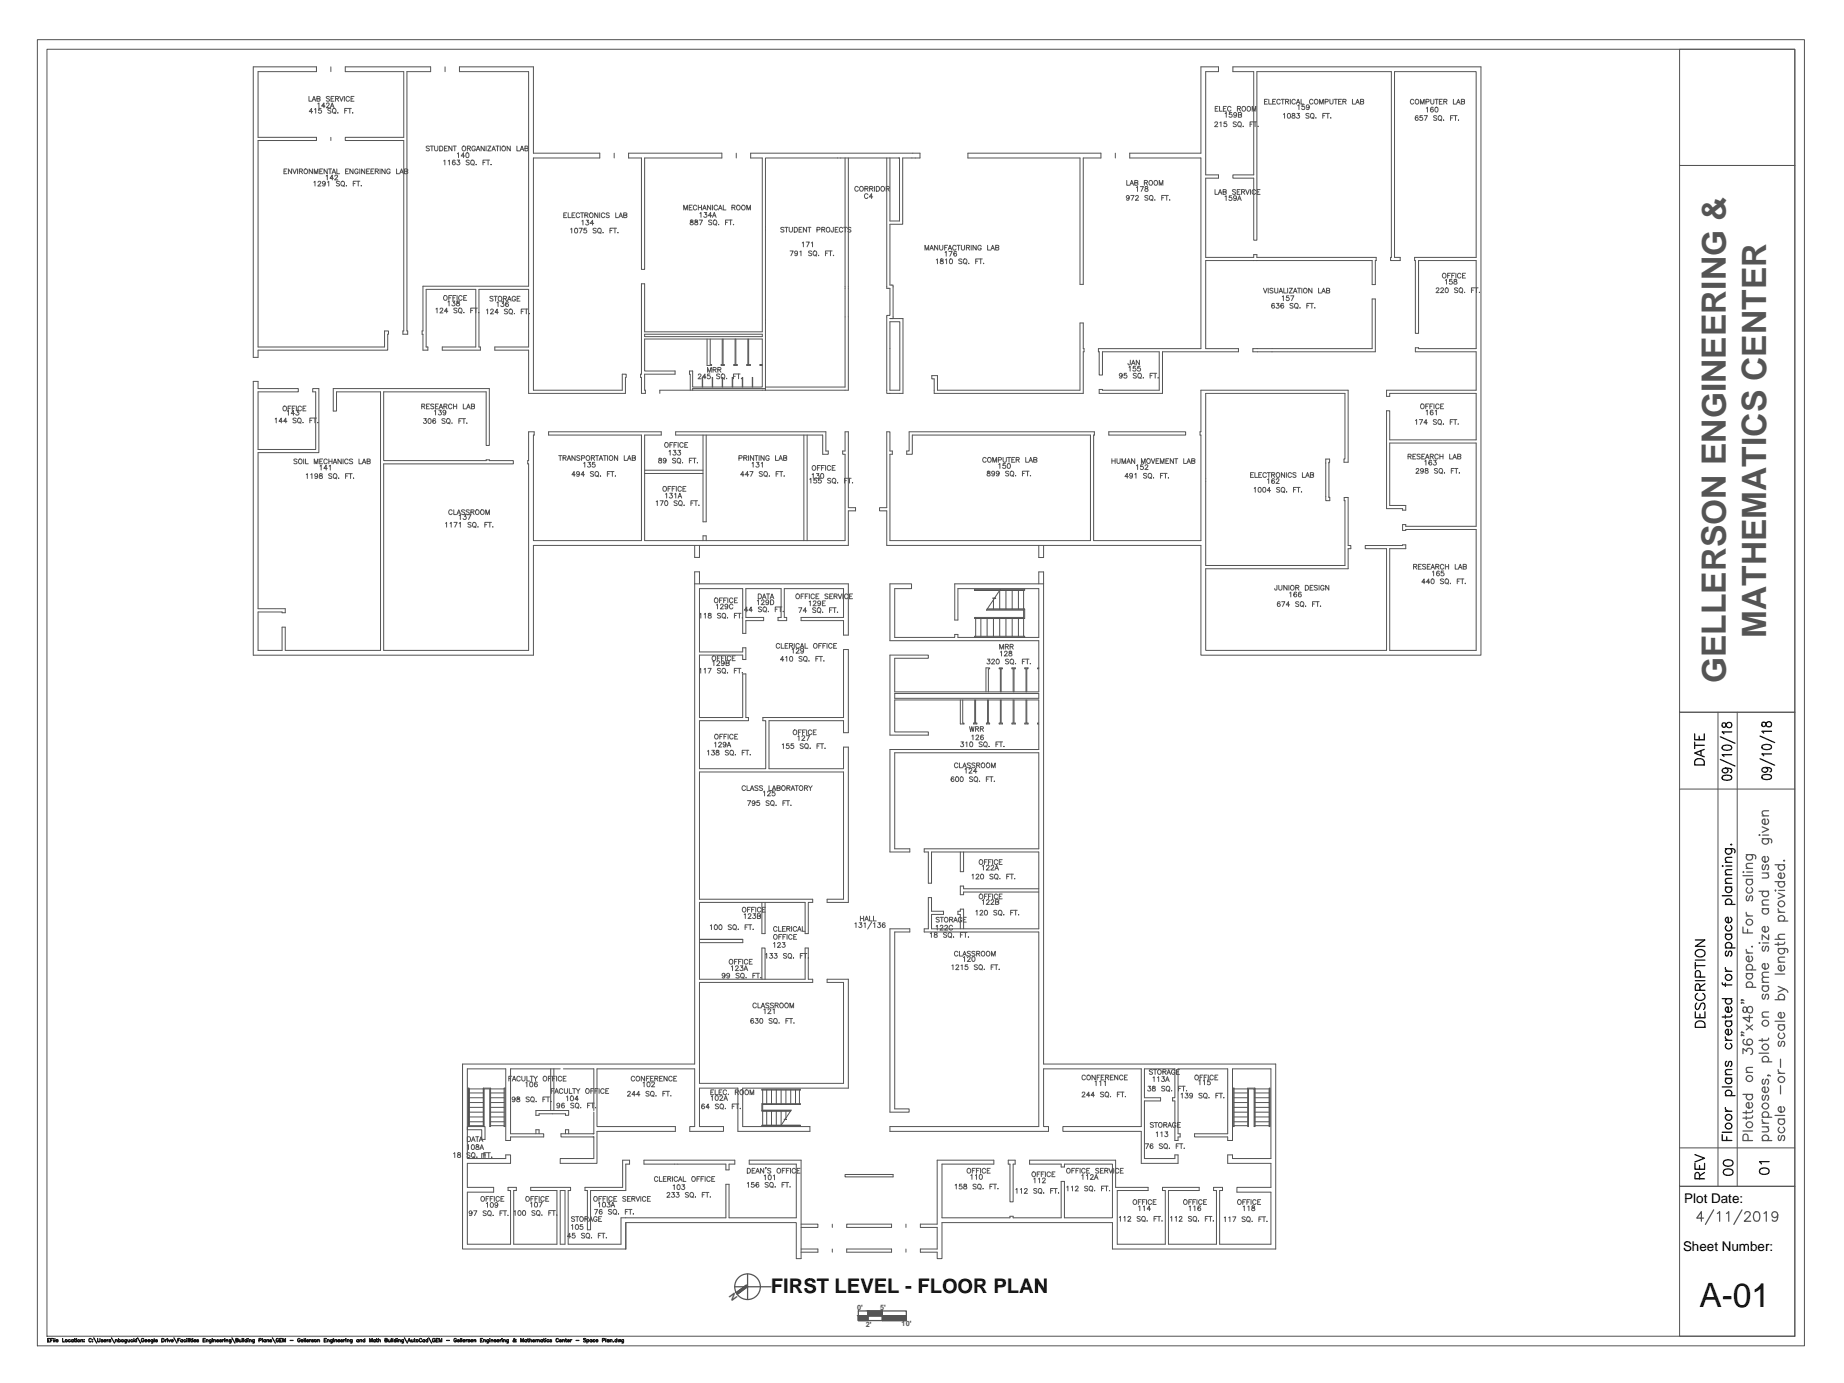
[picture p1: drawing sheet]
<svg xmlns="http://www.w3.org/2000/svg" width="1219mm" height="914mm" viewBox="0 0 1219 914" stroke-linecap="round" stroke-linejoin="round" font-family="sans-serif">
<g fill="none" stroke="#545454" stroke-width=".66">
<path d="M25 26h1168v864h-1168zM31 33h1156v850h-1156zM1110 33h77v76h-77zM167 44h42v3h-38v44h38v2h-38v136h83v-10h3v2h-1v11h-85v4h-4zM219 44v3M228 44h57v3h-16v172h1v2h-4v-2h1v-126h-39v-2h39v-44h-39zM294 44v3M304 44h49v57h44v3h-44v154h58v-11h3v3v10h-64v-28h-23v-3h23v-38h-33v38h1v3h-26v-3h23v-38h-33v38h1v3h-3v-11h-1v-2h1v-30h70v-142h-46zM794 44h12v3h-9v69h9v2h-9v52h32v-2h2v2h79v2h-1v16h-2v-16h-110v59h22v2h-50v27h-42v-3h2v1h37v-25h-37v15h-2v-15h-1v-2h68v-127h-47v-3h47zM815 44h164v389h-185v-72h-208v-23h-4v-2h4v-51h2v13h2v2h-2v57h133v-69h-118v12h-3v-2h1v-13h123v3h-1v69h71v-69h-1v-3h1v-27h97v48h-2v-2v-44h-92v114h92v-43v-2h2v32h2v2h-2v13h-94v54h120v-67h-14v-2h24v-1h2v3h-10v67h57v-80h-47v1h-2v-4h2v1h47v-55h-57v41h10v3h-2v-1h-10v-64h2v19h57v-31h-57v2h-2v-4h59v-25h-40v-3h2v1h38v-59h-38v48h-2v-48h-1v-2h41v-123h-54v123h4v2h-7v-2h1v-123h-89v112h-2v-41h-14v-2h14v-69h-14zM219 91v2M406 101v3"/>
<path d="M416 101h61v3h-51v74h-2v-74h-8zM487 101v3M559 104v152h-53M561 104v154h-125v2M586 104v87h2v18h-2v51h11v-49h-9M588 104v42h7v-42h-89v154M640 101h88v3h-12v84h-2v-84h-74zM737 101v3M1110 109h77v362h-77zM588 213h7v45h-7zM589 211h1v-23h-2v-40h9v-44h11v-3h-112v3h8v115h-78v-31h-2v59v3v10h3v-2h-1v-11h20v-2h-20v-21h78v32h-46v-11h-2v2v11M426 221h78v2h-78z"/>
<path d="M467 224v18M470 224v17M478 224v17M486 224v17h-1v1h2v-1v-17M494 224v17v1h2v-1h-1v-17M828 231h79v-33h2v35h-81zM167 252h4v5h26v2h-26v38h38v-38h-2v-2h4v42h-40v103h18v3h-3h-15v25h15v-15h3v15h63v-171h-29v13h-3v-15h104v38h-3v-36h-67v46h67v-1h3v1h15v2h-85v123h96v-123h-1v-2h1v-20h3v3v69h71v-69h-61v-3h74v3h-11v69h133v-57h-2v-2h2v-13h2v51h5v2h-5v23h-208v72h-186zM464 250v6M465 250v6M471 250v6M478 250v6M484 250v6"/>
<path d="M491 250v6M497 256v-6l1 6M504 241h-2v1h2M506 257h-48v1M616 248h4v10h94v-44h2v17h1v2h-1v27h-98v-9h-2zM200 270h2M202 268h-2v4h2M447 285h99v13h2v2h-4v-12h-97zM465 288v57h2v-57M531 288v69M534 288v69M733 285h51v3h-51z"/>
<path d="M426 313h39M426 311h39M540 309h2M542 308h-2v3M543 309h1M545 308h-2v3M546 308v3M549 309a1.2 1.2 0 0 0-1-1 1.2 1.2 0 0 0-1 1v1a1.2 1.2 0 0 0 1 1 1.2 1.2 0 0 0 1-1M550 309h1M552 308h-2v3h2M877 304h2v2v23v2h-2zM299 338a1.2 1.2 0 0 0-1-1 1.2 1.2 0 0 0-1 1v1a1.2 1.2 0 0 0 1 1 1.2 1.2 0 0 0 1-1"/>
<path d="M300 337v3h2M321 340v-3l1 3 2-3v3M465 357v-3h2v3M459 361v8h3v-8M687 361v8h3v-8M459 386h102v34h-3v-10h-28v-2h28v-19h-39v19M462 386v-8h-3v326h-153v122h108v-18h112v24h4v-65h-35v3h31v35h-44v-22h-2v22h-66M644 390h33h-33h33v13M657 397v6M661 390v13M661 390l-3 5v1l-2-1 1 1-5 7h25v5h-33v1h33v-6h-24M665 390v13"/>
<path d="M669 390v13M673 390v13M687 386v-8h3v326h153v122h-107v-18h-113v24h-3v-4h-11v-2h11v-14h-11v-3h11v-42h37v3h-34v35h45v-1h2v1h32v-24h2v24h32v-35h-32M690 386h-59v24h2v-21h54v32h-54v-2h-2v2h-39v-32h11v-3h-15v38h99v33h-95v-22h22v-2h-26v53h26v-2h-22v-21h95v15h-1v1h1v17h-99v67h14v-2h-10v-63h95v63h-76v2h3v21h2v-21h71v51h-71v-9h8v-3h-8v-9h-2v21h-3v2h76v129h-99v3h105v-3h-3v-38h65v38h-52v3h52v21h24v-5h-2v2h-20v-38h10v-2h-10v-19h20v19h-2v2h2v26M514 408v2h6v-2M516 408v-19h-23v19h12v2h-12v9h-2v-30h-29v42h29v-3h2v8h-2v-3h-29v41h29v-28M645 409v12M649 409v12M653 409v12M657 409v12M661 409v12M665 409v12"/>
<path d="M669 409v12M673 409v12M677 409v12M644 421h33M493 446v28h2v3h-33v31h44v-31h-2v-3h54v-45h3v55h-3v-7h-50v31h50v-14h3v103h-14v-2h11v-85h-96v85h75v2h-3v20h-2v-20h-70v50h70v-20h2v20h3v3h-75v66h96v-66h-11v-3h14v72h-70v26h44v3h-47v-29h-26v26h16v3h-22v-3h3v-38h-64v38h52v3h-52v21h-25v-3h23v-14M592 459h95v3h-95zM652 442v15M654 442h-1v15M661 442v15M662 442v15M670 442v15M678 442v15"/>
<path d="M680 442h-1v15M687 442h-1h1M635 463v16h2v-1v-15M644 463v15M645 463v15M653 463v15M653 463v15h1v1h-2M661 463v15v1h2v-1h-1v-15M670 463v15h-1v1h2v-1h-1v-15M678 463v15v1h2v-1h-1v-15M1110 471h77v313h-77zM1136 471v313"/>
<path d="M1149 471v313M472 491h1v3M475 491h1h1l-2 3h2M476 487h1M478 485h-2v4M479 487h1M480 492a1 1 0 0 1-1 1 1.1 1.1 0 0 1-1-2 1 1 0 0 1 2 0v3l-2-1M481 485h-2v4M481 494l1-3 1 3M481 493h2M481 485v4M485 486a1.2 1.2 0 0 0-2-1 1.2 1.2 0 0 0-1 2 1.3 1.3 0 0 0 1 1 1.3 1.3 0 0 0 2 0"/>
<path d="M486 487h1M488 485h-2v4h2M1110 522h77M635 563v13h2v-13M504 597v20h2v-20M687 588h-50v-2h-2v6h2v-2h50M514 613a1.2 1.2 0 0 0-2 0 1.2 1.2 0 0 0-1 1v1a1.2 1.2 0 0 0 1 1 1.2 1.2 0 0 0 2-1M515 613v3h2M515 619h1M517 618h-2v3M517 614h2M518 619h1"/>
<path d="M519 613h-2v3h2M520 618h-2v3M520 614h2v-1h-2v3M520 618v3M521 614l1 2M523 613v3M524 619a1.3 1.3 0 0 0-2 0 1.3 1.3 0 0 0 0 1 1.3 1.3 0 0 0 2 0M525 619h1M527 613a1.2 1.2 0 0 0-2 0 1.2 1.2 0 0 0-1 1v1a1.2 1.2 0 0 0 1 1 1.2 1.2 0 0 0 2-1M527 618h-2v3h2M527 616l2-3 1 3M528 615h1"/>
<path d="M530 613v3h2M565 611l1-1v3M568 610h2l-1 1a1.1 1.1 0 0 1 1 2 1.1 1.1 0 0 1-2 0M571 611l1-1v3M576 609l-2 5M578 611v-1v3M580 610h2l-1 1a1.1 1.1 0 0 1 1 2 1.1 1.1 0 0 1-2 0M585 611v-1a1.4 1.4 0 0 0-2 2 1.4 1.4 0 0 0 2 1 1 1 0 0 0 0-2 1.1 1.1 0 0 0-2 1M588 614h14v2h-10v117h9v2h-13zM619 612h1v3M621 607l-1-1-1 1v1h2v1l-1 1-1-1M622 613l1-1v1l-2 2h3"/>
<path d="M622 606h2M623 606v4M625 613l1-1v1l-1 2h2M628 608h2v-1l-2-1v4M629 608l1 2M630 613a1.2 1.2 0 0 0-2-1 1.2 1.2 0 0 0 0 1v1a1.2 1.2 0 0 0 0 1 1.2 1.2 0 0 0 2-1M631 610l1-4 1 4M631 609h2M635 614v-9h-2v-3h2v-1h2v13M636 607a1.1 1.1 0 0 0-1-1 1.1 1.1 0 0 0-1 2 1.1 1.1 0 0 0 1 2 1.1 1.1 0 0 0 1-2h-1M637 608h1M639 606h-2v4h2"/>
<path d="M491 621h-29h29v2h-29M511 624l1-1v3M514 624l1-1 1 1-2 2h2M517 623h2l-1 1a1.1 1.1 0 0 1 1 2 1.1 1.1 0 0 1-2 0M504 647v-20h2v20M320 720h-10v25v-26h-1v26h1M320 719v26v-26M320 719h4v26v-25h-4v25M324 720h9M333 719h1v26h-1zM364 707v27M366 707v27"/>
<path d="M370 707h-32v43h21v2h-21v2h-4v-47h-25v59h25v-2h4v5h-29v16h17v3h-17v35h29v-36h-2v-2h5v2h-1v36h28v-36h-17v-2h26v2h-1v36h35v-18M372 707h21v27M815 719h1v26h-1zM816 720h9M825 719h5v26h-1v-25h-4v25zM830 719v26M830 720h9M839 719h1v26h-1zM310 723h10M310 726h10M310 729h10M310 732h10"/>
<path d="M310 735h10M310 739h10M324 723h9M324 726h9M324 729h9M324 732h9M324 735h9M324 739h9M365 734h-11v3h2v-1h9M376 734v3h-2v-1M393 735v15h-22v2h22M504 735h19h-19"/>
<path d="M504 735v-5h25h-25v4h19l-4 6h1h-2h1l-3 5M504 720h25v1h-25zM504 735v9h25h-25v1h25v-1M504 721v9M507 721v9M507 735v9M510 721v9M510 735v9M513 721v9M513 735v9M516 721v9M516 735v9"/>
<path d="M520 721v9M520 735v4M523 721v9M526 721v9M529 721v9M816 723h9M816 726h9M816 729h9M816 732h9M816 735h9M816 739h9M830 723h9"/>
<path d="M830 726h9M830 729h9M830 732h9M830 735h9M830 739h9M309 745h12v8h-2v-6h-10zM309 752h1a1.7 1.7 0 0 1 1 1 1.7 1.7 0 0 1-1 2h-1zM309 757h1v3M310 742h10M310 744h10M312 755l1-3 1 3M312 757a1.4 1.4 0 0 1 2 1 1.4 1.4 0 0 1-2 2v-1z"/>
<path d="M312 754h2M314 752h3M315 757v1a1.7 1.7 0 0 1 1 2h-1a1.3 1.3 0 0 1 0-2 1.3 1.3 0 0 1 1 0v-1zM316 752v3M317 755l1-3 1 3M317 754h2M320 745h.1M324 742h9M324 744h9M354 750v-3h2v3M374 750v-3h2v3M392 752h1"/>
<path d="M779 754v-2h1v-2h-1v-43h33v43h-22v2h22v2h3v-47h25v59h-25v-2h-3v5h28v16h-22v3h22v35h-34v-36h2v-2h-6v2h2v36h-31v-36h20v-2h-24v2h1v36h-31v-36h20v-2h-21v-18h-57v3h21v2h2M816 742h9M816 744h9M830 742h9M830 744h9M1110 759h77M317 760l2-3 1 3M426 767h60v3h-4v3h-2v-3h-54zM559 777h31v1h-31zM667 767h4v3h-1v25h-2v-25h-1zM370 787h4v36h-4zM387 785h25v-18h4v3h-2v17h-24v26h-2v-26h-1z"/>
<path d="M1110 784h77v99h-77zM378 810h1v3M380 805l-1-1-1 1v1h2v1h-2M381 804h2M382 804v4M385 810h-1v1a1.1 1.1 0 0 1 1 0 1.1 1.1 0 0 1 0 2 1.1 1.1 0 0 1-2-1M387 806h2v-1l-2-1v4M388 806l1 2M389 808l2-4 1 4M395 805a1.2 1.2 0 0 0-2-1 1.2 1.2 0 0 0-1 2 1.4 1.4 0 0 0 2 2 1.1 1.1 0 0 0 1-2h-1M398 804h-2v4h2M530 809h11v3h-11"/>
<path d="M550 809v3M560 809h29v3h-29zM599 809v3M530 826h11v2h-11M550 826v2M560 826h29v2h-29zM599 826v2"/>
<circle cx="538" cy="309" r="1.4"/>
<circle cx="316" cy="338" r="1.4"/>
<circle cx="319" cy="338" r="1.5"/>
<circle cx="474" cy="487" r="1.5"/>
<circle cx="513" cy="619" r="1.5"/>
<circle cx="626" cy="608" r="1.4"/>
<circle cx="381" cy="811" r="1.4"/>
<circle cx="384" cy="806" r="1.4"/>
</g>
<g fill="none" stroke="#000" stroke-width=".83">
<path d="M1139 478v2a1.3 1.3 0 0 0 1 1 1.3 1.3 0 0 0 1-1 2 2 0 0 1 2-2 2 2 0 0 1 1 3h-2l-1-3zM1165 478a1.8 1.8 0 0 0 1 2h1a2.5 2.5 0 0 1 1-2 2.5 2.5 0 0 1 3 0 2 2 0 0 1-2 3 2 2 0 0 1-2-3l-1-1zM1137 487l10 4M1139 493h2a2.7 2.7 0 0 1 4 2 4 4 0 0 1-6 0zM1145 499h-6l1 1M1145 484h-6l1 1M1164 487l9 4M1165 493l3-1a2.7 2.7 0 0 1 3 2 4 4 0 0 1-6 0zM1171 498h-6l1 2M1171 483h-6l1 2M1137 502l10 4M1139 513h2a2.8 2.8 0 0 1 4 1 4 4 0 0 1-6 0z"/>
<path d="M1141 508l1 1a1.8 1.8 0 0 1-1 2 1.8 1.8 0 0 1-2-2l2-1a3 3 0 0 1 4 2l-1 1M1164 502l9 4M1165 513l3-1a2.9 2.9 0 0 1 3 2 4 4 0 0 1-6 0zM1167 507l2 1a1.8 1.8 0 0 1-2 3 1.7 1.7 0 0 1-1-3l1-1a3 3 0 0 1 4 2l-1 1M31 886h1M33 885h-2v2h2M34 886h.1M35 885h-1v2M35 885h.1M35 886v1M36 885v2M37 886h1a.7 .7 0 0 0-1 0 .7 .7 0 0 0 0 1h1"/>
<path d="M41 885v2h2M46 886a.7 .7 0 0 0-1 0 .7 .7 0 0 0 0 1 .7 .7 0 0 0 1 0M48 886a.7 .7 0 0 0-1 0 .7 .7 0 0 0 0 1 .7 .7 0 0 0 1 0M48 886v1M49 886h1M49 885v2h1M50 885h.1M51 886v1M53 886h2v1M53 886v1M56 886h.1M56 887h.1"/>
<path d="M60 886a.9 .9 0 0 0-1-1 .9 .9 0 0 0 0 1 .9 .9 0 0 0 0 1 .9 .9 0 0 0 1 0M61 886h.1M61 887h.1M62 885l2 3M65 885v2h1v-2M68 886h-1l1 1h-1M69 886h1a.8 .8 0 0 0-1 0 .8 .8 0 0 0 0 1 .8 .8 0 0 0 1 0M71 886v1M72 886h-1M73 886h-1l1 1h-1M74 885l2 3M76 886h1v1"/>
<path d="M76 886v1M78 886a.7 .7 0 0 1 1 0 .7 .7 0 0 1 0 1 .7 .7 0 0 1-1 0M78 885v2M84 886v2h-1M84 886a.7 .7 0 0 0-1 0 .7 .7 0 0 0 0 1 .7 .7 0 0 0 1 0M85 886v1h1M86 886v1M88 886a.7 .7 0 0 0-1 0 .7 .7 0 0 0 0 1 .7 .7 0 0 0 1 0M89 885v2M89 886l1 1M90 886l-1 1M90 885h.1"/>
<path d="M90 886v1M91 885l2 3M95 886a.8 .8 0 0 0-1-1 .8 .8 0 0 0-1 1 .8 .8 0 0 0 1 1 .8 .8 0 0 0 1-1M101 886v2h-1M101 886a.7 .7 0 0 0-1 0 .7 .7 0 0 0 0 1 .7 .7 0 0 0 1 0M102 885v2M103 886h1a.7 .7 0 0 0-1 0 .7 .7 0 0 0 0 1 .7 .7 0 0 0 1 0M107 885h1a1.2 1.2 0 0 1 1 1 1.2 1.2 0 0 1-1 1h-1zM109 886v1M110 886h-1M111 885h.1M111 886v1"/>
<path d="M111 886l1 1 1-1M113 886h1a.8 .8 0 0 0-1 0 .8 .8 0 0 0 0 1 .8 .8 0 0 0 1 0M115 885l2 3M118 886h.1M119 885h-1v2M121 886a.7 .7 0 0 0-1 0 .7 .7 0 0 0 0 1 .7 .7 0 0 0 1 0M121 886v1M123 886a.7 .7 0 0 0-1 0 .7 .7 0 0 0 0 1 .7 .7 0 0 0 1 0M123 885h.1M124 886v1M124 885v2M125 885h.1"/>
<path d="M125 886v1M126 886h1M126 885v2h1M127 885h.1M127 886v1M128 886h1a.7 .7 0 0 0-1 0 .7 .7 0 0 0 0 1h1M131 886h-1l1 1h-1M134 886h1M136 885h-2v2h2M136 886h1l1 1M136 886v1M140 886l-1 2"/>
<path d="M140 886a.7 .7 0 0 0-1 0 .7 .7 0 0 0 0 1 .7 .7 0 0 0 1 0M140 885h.1M140 886v1M141 886h1v1M141 886v1M143 886h2a.7 .7 0 0 0-1 0 .7 .7 0 0 0-1 1 .7 .7 0 0 0 1 0h1M145 886h1a.8 .8 0 0 0-1 0 .8 .8 0 0 0 0 1 .8 .8 0 0 0 1 0M147 886v1M148 886h-1M149 885h.1M149 886v1M149 886h2v1"/>
<path d="M153 886v2h-1M153 886a.7 .7 0 0 0-1 0 .7 .7 0 0 0 0 1 .7 .7 0 0 0 1 0M153 885l2 3M156 886h1v-1h-1v2h1v-1M158 886v1h1M159 886v1M160 885h.1M160 886v1M161 885v2M163 886a.7 .7 0 0 0-1 0 .7 .7 0 0 0 0 1 .7 .7 0 0 0 1 0M163 885v2M164 885h.1"/>
<path d="M164 886v1M165 886h1v1M165 886v1M168 886v2h-1M168 886a.7 .7 0 0 0-1 0 .7 .7 0 0 0 0 1 .7 .7 0 0 0 1 0M171 886h2v-1h-2v2M174 885v2M176 886a1 1 0 0 0-2 0 .7 .7 0 0 0 0 1 1 1 0 0 0 2 0M176 886v1M176 886h1l1 1M180 886h-2l2 1h-2M180 885l2 3"/>
<path d="M184 886a.9 .9 0 0 0-1-1 .9 .9 0 0 0 0 1 .8 .8 0 0 0 0 1 .8 .8 0 0 0 1-1M185 886h1M186 885h-1v2h1M187 887v-2l1 2 1-2v2M192 886h2M198 886a.9 .9 0 0 0-1-1 .9 .9 0 0 0 0 1 .8 .8 0 0 0 1 1 .8 .8 0 0 0 0-1M199 886h1a.7 .7 0 0 0-1 0 .7 .7 0 0 0 0 1 .7 .7 0 0 0 1 0M201 885v2M202 885v2M203 886h1a.7 .7 0 0 0-1 0 .7 .7 0 0 0 0 1 .7 .7 0 0 0 1 0M205 886v1M206 886h-1"/>
<path d="M207 886h-1l1 1h-1M210 886h1v1M210 886v1M214 886h1M216 885h-2v2h2M216 886h1l1 1M216 886v1M220 886v2h-1M220 886a.7 .7 0 0 0-1 0 .7 .7 0 0 0 0 1 .7 .7 0 0 0 1 0M220 885h.1M220 886v1M221 886h1l1 1"/>
<path d="M221 886v1M223 886h2a.7 .7 0 0 0-1 0 .7 .7 0 0 0-1 1 .7 .7 0 0 0 1 0h1M225 886h2a1 1 0 0 0-2 0 .8 .8 0 0 0 0 1 1 1 0 0 0 2 0M227 886v1M228 886h-1M229 885h.1M229 886v1M230 886h1v1M230 886v1M233 886v2h-1M233 886a.7 .7 0 0 0-1 0 .7 .7 0 0 0 0 1 .7 .7 0 0 0 1 0M237 886a.7 .7 0 0 0-1 0 .7 .7 0 0 0 0 1 .7 .7 0 0 0 1 0"/>
<path d="M237 886v1M238 886h1v1M238 886v1M241 886a.7 .7 0 0 0-1 0 .7 .7 0 0 0 0 1 .7 .7 0 0 0 1 0M241 885v2M244 887v-2l1 2 1-2v2M248 886a.7 .7 0 0 0-1 0 .7 .7 0 0 0 0 1 .7 .7 0 0 0 1 0M248 886v1M249 886h.1M249 885v2h1M250 886h1v1M250 885v2"/>
<path d="M255 886h1v-1h-1v2h1v-1M257 886v1h1M258 886v1M259 885h.1M259 886v1M260 885v2M262 886a.7 .7 0 0 0-1 0 .7 .7 0 0 0 0 1 .7 .7 0 0 0 1 0M262 885v2M263 885h.1M263 886v1M264 886h1v1M264 886v1"/>
<path d="M267 886v2h-1M267 886a.7 .7 0 0 0-1 0 .7 .7 0 0 0 0 1 .7 .7 0 0 0 1 0M267 885l2 3M270 887l1-2v2M270 886h1M272 886v1h1M273 886v1M274 886h1M274 885v2h1M279 886a.9 .9 0 0 0-1-1 .9 .9 0 0 0-1 1 .9 .9 0 0 0 1 1 .9 .9 0 0 0 1 0M281 886a.7 .7 0 0 0-1 0 .7 .7 0 0 0 0 1 .7 .7 0 0 0 1 0M281 886v1"/>
<path d="M283 886a.7 .7 0 0 0-1 0 .7 .7 0 0 0 0 1 .7 .7 0 0 0 1 0M283 885v2M283 885l2 3M288 886a.8 .8 0 0 0-1-1 .8 .8 0 0 0-1 1 .8 .8 0 0 0 1 1 .8 .8 0 0 0 1-1h-1M288 886h1M290 885h-2v2h2M290 887v-2l1 2 1-2v2M295 886h2M302 886a.8 .8 0 0 0-1-1 .8 .8 0 0 0-1 1 .8 .8 0 0 0 1 1 .8 .8 0 0 0 1-1h-1M302 886h2a.8 .8 0 0 0-1 0 .8 .8 0 0 0 0 1 .8 .8 0 0 0 1 0M304 885v2M305 885v2"/>
<path d="M306 886h1a.7 .7 0 0 0-1 0 .7 .7 0 0 0 0 1 .7 .7 0 0 0 1 0M308 886v1M309 886h-1M311 886h-2l2 1h-2M313 886h1l1 1M313 886v1M318 886h1M319 885h-1v2h1M320 886h1v1M320 886v1M323 886v2h-1M323 886a.7 .7 0 0 0-1 0 .7 .7 0 0 0 0 1 .7 .7 0 0 0 1 0"/>
<path d="M324 885h.1M324 886v1M325 886h1v1M325 886v1M327 886h1a.8 .8 0 0 0-1 0 .8 .8 0 0 0 0 1 .8 .8 0 0 0 1 0M329 886h1a.7 .7 0 0 0-1 0 .7 .7 0 0 0-1 1 .7 .7 0 0 0 1 0h1M331 886v1M332 886h-1M332 885h.1M332 886v1M333 886h1v1M333 886v1"/>
<path d="M336 886v2h-1M336 886a.7 .7 0 0 0-1 0 .7 .7 0 0 0 0 1 .7 .7 0 0 0 1 0M341 886a1.1 1.1 0 0 1 0 1 1.1 1.1 0 0 1-2 0l1-1v-1v1l1 1M344 887v-2l1 2 1-2v2M348 886a.7 .7 0 0 0-1 0 .7 .7 0 0 0 0 1 .7 .7 0 0 0 1 0M348 886v1M349 886h1M349 885v2h1M350 886h1v1M350 885v2M352 886h2a1 1 0 0 0-2 0 .8 .8 0 0 0 0 1 1 1 0 0 0 2 0M354 886h1v1"/>
<path d="M354 886v1M355 886h1l1 1M359 886a.7 .7 0 0 0-1 0 .7 .7 0 0 0 0 1 .7 .7 0 0 0 1 0M359 886v1M359 886h1M360 885v2M361 885h.1M361 886v1M363 886a.7 .7 0 0 0-1 0 .7 .7 0 0 0 0 1 .7 .7 0 0 0 1 0M365 886h-1l1 1h-1M369 886a.8 .8 0 0 0-1-1 .8 .8 0 0 0 0 1 .8 .8 0 0 0 0 1 .8 .8 0 0 0 1 0M370 886h1a.7 .7 0 0 0-1 0 .7 .7 0 0 0 0 1 .7 .7 0 0 0 1 0"/>
<path d="M372 886h1v1M372 886v1M374 886h1M374 885v2h1M375 886h1a.7 .7 0 0 0-1 0 .7 .7 0 0 0 0 1h1M377 886v1M378 886h-1M381 886h2M387 885h-1v1l1 1h-1M388 886a.7 .7 0 0 1 1 0 .7 .7 0 0 1 0 1 .7 .7 0 0 1-1 0M388 886v2M391 886a.7 .7 0 0 0-1 0 .7 .7 0 0 0 0 1 .7 .7 0 0 0 1 0"/>
<path d="M391 886v1M393 886a.7 .7 0 0 0-1 0 .7 .7 0 0 0 0 1 .7 .7 0 0 0 1 0M394 886h1a.7 .7 0 0 0-1 0 .7 .7 0 0 0 0 1h1M398 886h2v-1h-2v2M401 885v2M403 886a.7 .7 0 0 0-1 0 .7 .7 0 0 0 0 1 .7 .7 0 0 0 1 0M403 886v1M403 886h2v1M406 887h.1M408 886a.7 .7 0 0 0-1 0 .7 .7 0 0 0 0 1 .7 .7 0 0 0 1 0M408 885v2M409 886v1v-1l1 1v-1"/>
<path d="M412 886v2h-1M412 886a.7 .7 0 0 0-1 0 .7 .7 0 0 0 0 1 .7 .7 0 0 0 1 0"/>
<circle cx="44" cy="886" r=".7"/>
<circle cx="52" cy="886" r=".7"/>
<circle cx="81" cy="886" r=".7"/>
<circle cx="96" cy="886" r=".7"/>
<circle cx="98" cy="886" r=".7"/>
<circle cx="209" cy="886" r=".7"/>
<circle cx="276" cy="886" r=".7"/>
<circle cx="312" cy="886" r=".7"/>
</g>
<g fill="none" stroke="#545454" stroke-width=".83">
<path d="M1165 539h4M1169 536h-4v2l1 1M1163 552h1zM1165 555h5a1.7 1.7 0 0 1 1 1 1.7 1.7 0 0 1 0 1M1165 547l4 1-4 2M1165 552h4M1166 555a2 2 0 0 0 0 3 2 2 0 0 0 3 0 2 2 0 0 0-1-3M1168 542a2 2 0 0 1 1 3 2 2 0 0 1-3 0 2 2 0 0 1 0-3h1v3M1152 577h1zM1152 579h7M1155 565h4a1.8 1.8 0 0 1 2 3M1155 574h4"/>
<path d="M1155 577h4M1155 565a2 2 0 0 0 0 3 2 2 0 0 0 3 0 2 2 0 0 0 0-3M1159 571h-4v2l1 1M1165 577h4M1166 572a1.9 1.9 0 0 0 0 3l2-3a1.9 1.9 0 0 1 0 3M1168 577l1 2v1l-4 1M1168 566a2 2 0 0 1 1 3 2 2 0 0 1-3 0 2 2 0 0 1 0-3h1v4M1174 572h6M1177 572a2 2 0 0 0-1 3 2 2 0 0 0 3 0 2 2 0 0 0 0-3M1179 577a2 2 0 0 1 0 3 2 2 0 0 1-3 0 2 2 0 0 1 1-3h1v4M1179 569h1zM1155 581h4"/>
<path d="M1155 592a2 2 0 0 0 0 4l1-1 1-2 1-1a2 2 0 0 1 0 4M1155 587a2 2 0 0 0 0 3 2 2 0 0 0 3 0 2 2 0 0 0 0-3M1155 581a2.1 2.1 0 0 0 0 3 2.1 2.1 0 0 0 3 0 2.1 2.1 0 0 0 0-3M1163 589h6M1165 598h4M1166 589a2 2 0 0 0 0 3 2 2 0 0 0 3 0 2 2 0 0 0-1-3M1169 595h-4v2l1 1M1174 589h.1M1174 583h6M1176 590l4 2-4 2M1176 589h4M1177 583a2 2 0 0 0-1 3 2 2 0 0 0 3 0 2 2 0 0 0 0-3"/>
<path d="M1152 613v4h7M1155 603a2.1 2.1 0 0 0 1 3M1155 606h4M1155 614v3M1165 601h4M1166 601a2 2 0 0 0 0 3 2 2 0 0 0 3 0 2 2 0 0 0-1-3M1168 613a2 2 0 0 1 1 3 2 2 0 0 1-3 0 2 2 0 0 1 0-3h1v3M1169 618v3l-4-3v3M1176 601a2 2 0 0 0 2 2M1176 609h6M1176 603h4M1177 609a2 2 0 0 1-1-3 2 2 0 0 1 3 0 2 2 0 0 1 0 3"/>
<path d="M1180 618h-4v2l1 1M1155 628a2.1 2.1 0 0 0 1 2M1155 630h4M1158 632a2 2 0 0 1 0 3 2 2 0 0 1-3 0 2 2 0 0 1 1-3v4M1158 626h1zM1163 623h1zM1165 623h4M1166 626a1.9 1.9 0 0 0 0 3l2-3a1.9 1.9 0 0 1 0 3M1168 637a2 2 0 0 1 1 3 2 2 0 0 1-3 0 2 2 0 0 1 0-3h1v4M1174 621h6M1176 627h5l1 1v2M1176 636h4"/>
<path d="M1176 623v2M1177 627a2 2 0 0 0-1 3 2 2 0 0 0 3 0 2 2 0 0 0 0-3M1179 638a2 2 0 0 1 0 3 2 2 0 0 1-3 0 2 2 0 0 1 1-3h1v4M1180 633h-4v2l1 1M1180 623v1h-1h-5M1155 653h6M1155 644h4M1155 641h6M1155 653a2 2 0 0 1 0-3 2 2 0 0 1 3 0 2 2 0 0 1 0 3M1155 644a2.1 2.1 0 0 0 0 3 2.1 2.1 0 0 0 3 0 2.1 2.1 0 0 0 0-3M1155 641a2 2 0 0 1 0-3 2 2 0 0 1 3 0 2 2 0 0 1 0 3M1165 652h4"/>
<path d="M1165 649h4M1166 657a2 2 0 0 0 0 4l2-3v-1a2 2 0 0 1 0 4M1166 652a2 2 0 0 0 0 3 2 2 0 0 0 3 0 2 2 0 0 0-1-3M1169 646h-4v2l1 1M1169 643h-4v2l1 1M1174 644h6M1176 652l4 2-4 2M1180 654l2 1v1M1152 663h1M1152 661v1v-1l1 1M1153 666a2.3 2.3 0 0 0 0 3h2v-2a1.8 1.8 0 0 1 2-2 1.8 1.8 0 0 1 2 2v1a1.8 1.8 0 0 1-2 2 1.8 1.8 0 0 1-2-2v-1a1.3 1.3 0 0 0-2-1zM1155 678l4 3"/>
<path d="M1157 671v5l-5-3h7M1159 678l-4 3M1165 672h4M1169 669h-4v2l1 1M1174 675h6M1174 661h6M1176 678h4M1177 678a2 2 0 0 0-1 3 2 2 0 0 0 3 0 2 2 0 0 0 0-3M1177 661a2 2 0 0 1-1-3 2 2 0 0 1 3 0 2 2 0 0 1 0 3M1179 669a2 2 0 0 1 0 3 2 2 0 0 1-3 0 2 2 0 0 1 1-3h1v4M1152 684v1v-1l1 1M1152 682v1v-1l1 1"/>
<path d="M1152 697v-4l3 2a2.1 2.1 0 0 1 2-2 2.1 2.1 0 0 1 2 2 2.1 2.1 0 0 1-1 2M1153 687a1.8 1.8 0 0 0 0 3l1 1a4 4 0 0 0 5-2 2 2 0 0 0-2-2 2 2 0 0 0-2 2 2 2 0 0 0 2 2M1163 696h6M1165 687v2M1169 686v2h-1h-5M1177 688a2 2 0 0 0 0 4l1-1v-2l1-1a2 2 0 0 1 0 4M1177 683a2 2 0 0 0-1 3 2 2 0 0 0 3 0 2 2 0 0 0 0-3M1155 709h4M1159 706h-4v2l1 1M1165 702h6M1166 714a1.9 1.9 0 0 0 0 3l2-3a2 2 0 0 1 0 3M1166 702a2 2 0 0 1 0-3 2 2 0 0 1 3 0 2 2 0 0 1-1 3"/>
<path d="M1168 719a2 2 0 0 1 1 3 2 2 0 0 1-3 0 2 2 0 0 1 0-3h1v3M1169 711h2M1176 707a2.1 2.1 0 0 0 2 3M1176 710h4M1177 700v6M1177 718v5M1152 724h7M1155 734v3M1155 738v2M1155 724a2 2 0 0 0 0 3 2 2 0 0 0 3 0 2 2 0 0 0 0-3M1158 729a2 2 0 0 1 0 3 2 2 0 0 1-3 0 2 2 0 0 1 1-3v4M1159 738l-1 1h-6"/>
<path d="M1159 734l-1 1v1h-6M1165 739h6M1166 739a2 2 0 0 1 0-3 2 2 0 0 1 3 0 2 2 0 0 1-1 3M1166 724a1.9 1.9 0 0 0 0 3l2-3a1.9 1.9 0 0 1 0 3M1174 737h6M1176 740h4M1177 740a2 2 0 0 0-1 3 2 2 0 0 0 3 0 2 2 0 0 0 0-3M1179 732a2 2 0 0 1 0 3 2 2 0 0 1-3 0 2 2 0 0 1 1-3h1v3M1152 748h7M1156 754v-3a1.7 1.7 0 0 0-2-1 1.7 1.7 0 0 0-2 1v3h7M1165 740a2.1 2.1 0 0 0 2 3M1165 754h6"/>
<path d="M1165 745h4M1165 743h4M1166 754a2.1 2.1 0 0 1 0-3 2.1 2.1 0 0 1 3 0 2.1 2.1 0 0 1-1 3M1168 745l1 2v1h-4M1177 751a2 2 0 0 0 0 3l1-1v-2h1a1.9 1.9 0 0 1 0 3M1177 745a2 2 0 0 0-1 3 2 2 0 0 0 3 0 2 2 0 0 0 0-3M486 851h24M487 855l6-5 1 1-7 5M494 842v17M567 867h32v3h-32zM567 870v3h7v-3h-7h32v3h-32zM574 867h9v3h-9z"/>
<path d="M574 867v6M583 870h16v3h-16zM583 867v6"/>
<circle cx="1178" cy="598" r="2.1"/>
<circle cx="1157" cy="610" r="2.1"/>
<circle cx="1167" cy="677" r="2.1"/>
<circle cx="1167" cy="692" r="2.1"/>
<circle cx="1157" cy="713" r="2.1"/>
<circle cx="1178" cy="714" r="2.1"/>
<circle cx="1167" cy="731" r="2.1"/>
<circle cx="1157" cy="744" r="2.1"/>
<circle cx="494" cy="851" r="8"/>
</g>
<g fill="#545454" stroke="#545454" stroke-width=".66">
<path d="M492 851l1-1 1 1z"/>
<path d="M492 851h2l-5 4z"/>
<path d="M487 855h2l3-4zM487 855h2l-2 1z"/>
<path d="M574 867l9 3v-3zM574 867l9 3h-9z"/>
<path d="M583 870l16 3v-3zM583 870l16 3h-16z"/>
<path d="M567 870l7 3v-3zM567 870l7 3h-7z"/>
</g>
<g font-size="22.2" fill="#545454">
<text x="1168" y="422" transform="rotate(-90 1168 422)">MATHEMATICS CENTER</text>
<text x="1141" y="452" transform="rotate(-90 1141 452)">GELLERSON ENGINEERING &amp;</text>
</g>
<text font-size="22.2" x="1124" y="864">A-01</text>
<text font-size="14.6" fill="#545454" x="1121" y="811">4/11/2019</text>
<text font-size="13.3" x="510" y="855">FIRST LEVEL - FLOOR PLAN</text>
<text font-size="13.2" x="1148" y="755" transform="rotate(-90 1148 755)">Floor plans created for space planning.</text>
<g font-size="10.6">
<text x="1128" y="507" transform="rotate(-90 1128 507)">DATE</text>
<text x="1129" y="681" transform="rotate(-90 1129 681)">DESCRIPTION</text>
<text x="1147" y="778" transform="rotate(-90 1147 778)">00</text>
<text x="1171" y="778" transform="rotate(-90 1171 778)">01</text>
<text x="1128" y="781" transform="rotate(-90 1128 781)">REV</text>
</g>
<g font-size="8.9">
<text x="1114" y="796">Plot Date:</text>
<text x="1113" y="827">Sheet Number:</text>
</g>
<g font-size="7.1" fill="#545454">
<text x="942" y="75">160</text>
<text x="848" y="80">1083 SQ. FT.</text>
<text x="935" y="81">657 SQ. FT.</text>
<text x="802" y="85">215 SQ. FT.</text>
<text x="207" y="125">1291 SQ. FT.</text>
<text x="744" y="134">972 SQ. FT.</text>
<text x="376" y="156">1075 SQ. FT.</text>
<text x="455" y="150">887 SQ. FT.</text>
<text x="521" y="171">791 SQ. FT.</text>
<text x="618" y="176">1810 SQ. FT.</text>
<text x="949" y="195">220 SQ. FT.</text>
<text x="288" y="208">124 SQ. FT.</text>
<text x="321" y="209">124 SQ. FT.</text>
<text x="840" y="205">636 SQ. FT.</text>
<text x="461" y="252">245 SQ. FT.</text>
<text x="739" y="252">95 SQ. FT.</text>
<text x="181" y="281">144 SQ. FT.</text>
<text x="279" y="282">306 SQ. FT.</text>
<text x="935" y="282">174 SQ. FT.</text>
<text x="435" y="308">89 SQ. FT.</text>
<text x="202" y="318">1198 SQ. FT.</text>
<text x="377" y="316">494 SQ. FT.</text>
<text x="489" y="316">447 SQ. FT.</text>
<text x="534" y="321">155 SQ. FT.</text>
<text x="828" y="327">1004 SQ. FT.</text>
<text x="433" y="336">170 SQ. FT.</text>
<text x="491" y="406">44 SQ. FT.</text>
<text x="843" y="403">674 SQ. FT.</text>
<text x="462" y="410">118 SQ. FT.</text>
<text x="515" y="439">410 SQ. FT.</text>
<text x="652" y="441">320 SQ. FT.</text>
<text x="462" y="447">117 SQ. FT.</text>
<text x="516" y="496">155 SQ. FT.</text>
<text x="634" y="495">310 SQ. FT.</text>
<text x="467" y="501">138 SQ. FT.</text>
<text x="628" y="518">600 SQ. FT.</text>
<text x="493" y="534">795 SQ. FT.</text>
<text x="642" y="583">120 SQ. FT.</text>
<text x="469" y="616">100 SQ. FT.</text>
<text x="614" y="621">18 SQ. FT.</text>
<text x="477" y="648">99 SQ. FT.</text>
<text x="496" y="678">630 SQ. FT.</text>
<text x="758" y="723">38 SQ. FT.</text>
<text x="338" y="730">98 SQ. FT.</text>
<text x="414" y="726">244 SQ. FT.</text>
<text x="714" y="727">244 SQ. FT.</text>
<text x="780" y="727">139 SQ. FT.</text>
<text x="367" y="734">96 SQ. FT.</text>
<text x="756" y="761">76 SQ. FT.</text>
<text x="299" y="767">18 SQ. FT.</text>
<text x="493" y="777">DEAN'S OFFICE</text>
<text x="493" y="787">156 SQ. FT.</text>
<text x="631" y="788">158 SQ. FT.</text>
<text x="671" y="791">112 SQ. FT.</text>
<text x="704" y="789">112 SQ. FT.</text>
<text x="440" y="793">233 SQ. FT.</text>
<text x="309" y="805">97 SQ. FT.</text>
<text x="339" y="805">100 SQ. FT.</text>
<text x="392" y="804">76 SQ. FT.</text>
<text x="739" y="809">112 SQ. FT.</text>
<text x="773" y="809">112 SQ. FT.</text>
<text x="809" y="809">117 SQ. FT.</text>
<text x="374" y="820">45 SQ. FT.</text>
</g>
<g font-size="6.6" fill="#545454">
<text x="204" y="68">LAB SERVICE</text>
<text x="835" y="70">ELECTRICAL COMPUTER LAB</text>
<text x="932" y="70">COMPUTER LAB</text>
<text x="204" y="76">415 SQ. FT.</text>
<text x="209" y="72">142A</text>
<text x="803" y="75">ELEC ROOM</text>
<text x="857" y="74">159</text>
<text x="809" y="79">159B</text>
<text x="281" y="101">STUDENT ORGANIZATION LAB</text>
<text x="302" y="105">140</text>
<text x="292" y="110">1163 SQ. FT.</text>
<text x="187" y="116">ENVIRONMENTAL ENGINEERING LAB</text>
<text x="215" y="120">142</text>
<text x="744" y="124">LAB ROOM</text>
<text x="564" y="128">CORRIDOR</text>
<text x="750" y="128">178</text>
<text x="803" y="130">LAB SERVICE</text>
<text x="571" y="133">C4</text>
<text x="809" y="134">159A</text>
<text x="451" y="140">MECHANICAL ROOM</text>
<text x="372" y="145">ELECTRONICS LAB</text>
<text x="384" y="150">134</text>
<text x="462" y="145">134A</text>
<text x="515" y="155">STUDENT PROJECTS</text>
<text x="530" y="164">171</text>
<text x="611" y="167">MANUFACTURING LAB</text>
<text x="624" y="171">176</text>
<text x="953" y="185">OFFICE</text>
<text x="955" y="189">158</text>
<text x="834" y="195">VISUALIZATION LAB</text>
<text x="292" y="200">OFFICE</text>
<text x="295" y="204">138</text>
<text x="323" y="200">STORAGE</text>
<text x="328" y="204">136</text>
<text x="847" y="200">157</text>
<text x="745" y="242">JAN</text>
<text x="467" y="247">MRR</text>
<text x="745" y="247">155</text>
<text x="189" y="276">143</text>
<text x="278" y="272">RESEARCH LAB</text>
<text x="286" y="276">139</text>
<text x="938" y="272">OFFICE</text>
<text x="942" y="276">161</text>
<text x="439" y="297">OFFICE</text>
<text x="369" y="306">TRANSPORTATION LAB</text>
<text x="441" y="302">133</text>
<text x="488" y="306">PRINTING LAB</text>
<text x="930" y="305">RESEARCH LAB</text>
<text x="193" y="308">SOIL MECHANICS LAB</text>
<text x="211" y="312">141</text>
<text x="385" y="310">135</text>
<text x="496" y="310">131</text>
<text x="649" y="307">COMPUTER LAB</text>
<text x="659" y="311">150</text>
<text x="734" y="308">HUMAN MOVEMENT LAB</text>
<text x="750" y="312">152</text>
<text x="941" y="309">163</text>
<text x="652" y="316">899 SQ. FT.</text>
<text x="743" y="317">491 SQ. FT.</text>
<text x="826" y="317">ELECTRONICS LAB</text>
<text x="935" y="314">298 SQ. FT.</text>
<text x="837" y="321">162</text>
<text x="437" y="326">OFFICE</text>
<text x="439" y="331">131A</text>
<text x="303" y="345">137</text>
<text x="294" y="350">1171 SQ. FT.</text>
<text x="934" y="377">RESEARCH LAB</text>
<text x="946" y="382">165</text>
<text x="939" y="387">440 SQ. FT.</text>
<text x="842" y="392">JUNIOR DESIGN</text>
<text x="852" y="396">166</text>
<text x="471" y="400">OFFICE</text>
<text x="500" y="401">129D</text>
<text x="501" y="397">DATA</text>
<text x="525" y="397">OFFICE SERVICE</text>
<text x="534" y="402">129E</text>
<text x="473" y="404">129C</text>
<text x="527" y="406">74 SQ. FT.</text>
<text x="512" y="430">CLERICAL OFFICE</text>
<text x="660" y="430">MRR</text>
<text x="523" y="433">129</text>
<text x="660" y="435">128</text>
<text x="470" y="438">OFFICE</text>
<text x="470" y="441">129B</text>
<text x="640" y="485">WRR</text>
<text x="524" y="487">OFFICE</text>
<text x="527" y="491">127</text>
<text x="642" y="490">126</text>
<text x="630" y="509">CLASSROOM</text>
<text x="637" y="512">124</text>
<text x="490" y="524">CLASS LABORATORY</text>
<text x="504" y="527">125</text>
<text x="647" y="573">OFFICE</text>
<text x="649" y="576">122A</text>
<text x="647" y="595">OFFICE</text>
<text x="649" y="599">122B</text>
<text x="490" y="604">OFFICE</text>
<text x="491" y="609">123B</text>
<text x="568" y="610">HALL</text>
<text x="644" y="606">120 SQ. FT.</text>
<text x="505" y="635">133 SQ. FT.</text>
<text x="630" y="633">CLASSROOM</text>
<text x="481" y="639">OFFICE</text>
<text x="636" y="637">120</text>
<text x="483" y="643">123A</text>
<text x="628" y="642">1215 SQ. FT.</text>
<text x="497" y="667">CLASSROOM</text>
<text x="504" y="671">121</text>
<text x="759" y="712">STORAGE</text>
<text x="335" y="716">FACULTY OFFICE</text>
<text x="347" y="720">106</text>
<text x="416" y="716">CONFERENCE</text>
<text x="424" y="720">102</text>
<text x="714" y="715">CONFERENCE</text>
<text x="723" y="719">111</text>
<text x="761" y="716">113A</text>
<text x="789" y="715">OFFICE</text>
<text x="792" y="719">115</text>
<text x="364" y="724">FACULTY OFFICE</text>
<text x="469" y="725">ELEC. ROOM</text>
<text x="374" y="729">104</text>
<text x="470" y="729">102A</text>
<text x="463" y="734">64 SQ. FT.</text>
<text x="760" y="746">STORAGE</text>
<text x="764" y="753">113</text>
<text x="639" y="777">OFFICE</text>
<text x="681" y="779">OFFICE</text>
<text x="704" y="777">OFFICE SERVICE</text>
<text x="432" y="782">CLERICAL OFFICE</text>
<text x="504" y="781">101</text>
<text x="641" y="781">110</text>
<text x="683" y="783">112</text>
<text x="714" y="781">112A</text>
<text x="444" y="788">103</text>
<text x="317" y="796">OFFICE</text>
<text x="347" y="796">OFFICE</text>
<text x="392" y="796">OFFICE SERVICE</text>
<text x="748" y="798">OFFICE</text>
<text x="782" y="798">OFFICE</text>
<text x="817" y="798">OFFICE</text>
<text x="321" y="799">109</text>
<text x="350" y="799">107</text>
<text x="395" y="799">103A</text>
<text x="752" y="802">114</text>
<text x="785" y="802">116</text>
<text x="821" y="802">118</text>
</g>
<text font-size="6.3" fill="#545454" x="482" y="857" transform="rotate(53 482 857)">N</text>
<g font-size="4.8" fill="#545454">
<text x="567" y="866">0'</text>
<text x="582" y="866">5'</text>
<text x="572" y="877">2'</text>
<text x="596" y="877">10'</text>
</g>
</svg>
